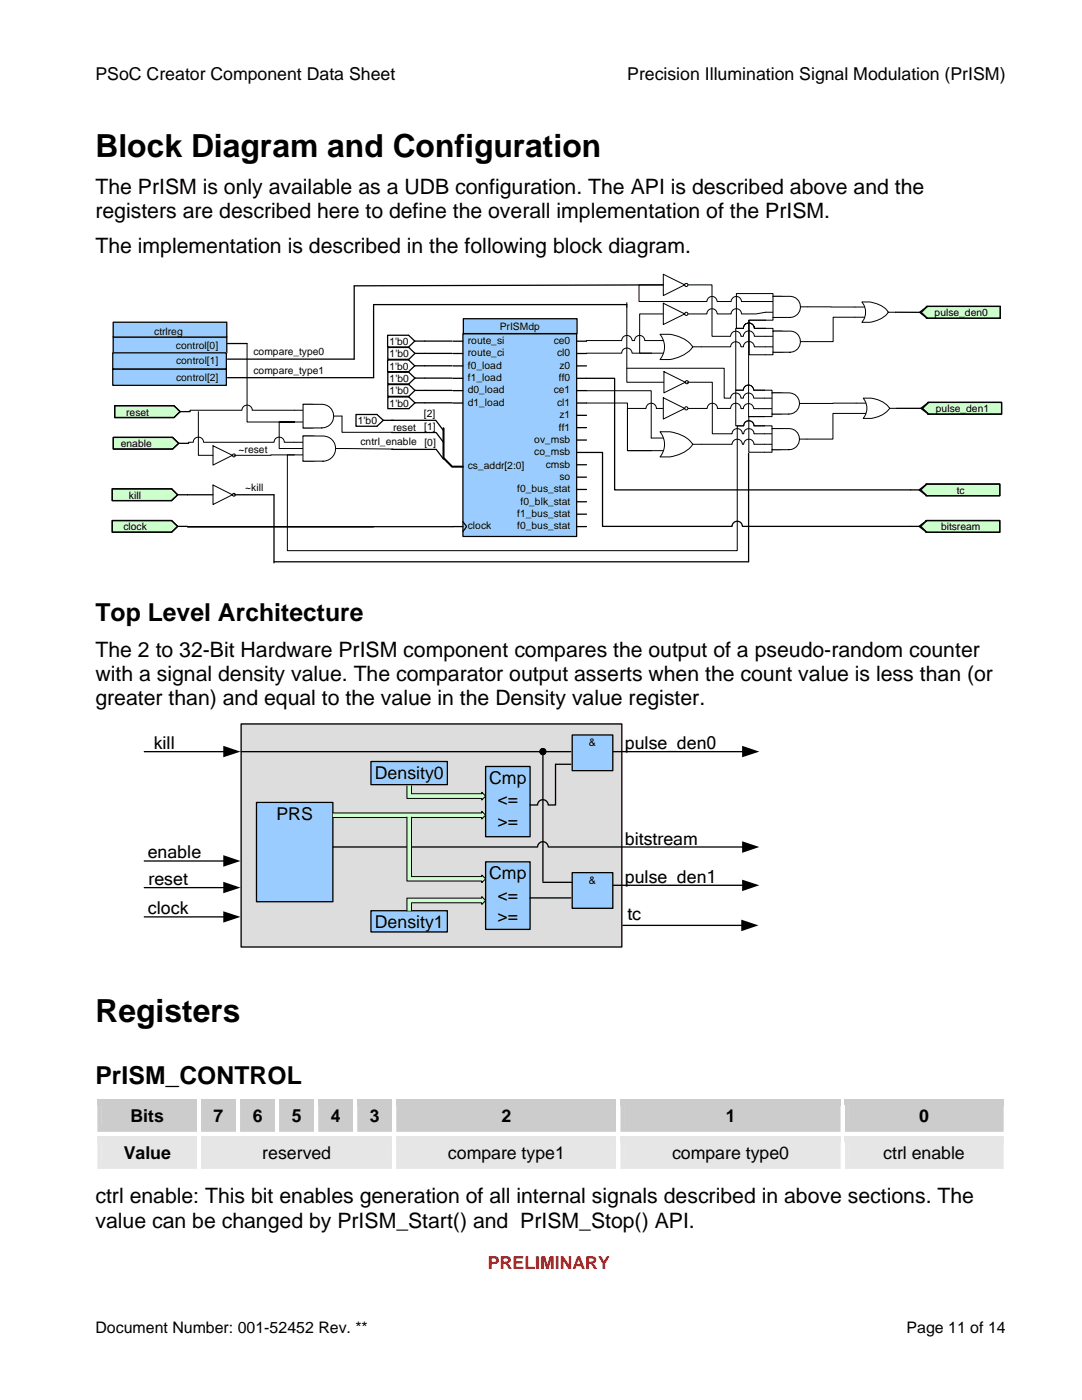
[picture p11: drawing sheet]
<svg xmlns="http://www.w3.org/2000/svg" width="216mm" height="279mm" viewBox="0 0 216 279" stroke-linecap="round" stroke-linejoin="round" font-family="sans-serif">
<path d="M45.4 71.7h25.3M54.7 98.7v13.6M78.1 83.9h8.9l1.4 2M78.1 86.3h8.9l1.5 2M78.2 89.7h8.8l1.5 2M117 90.3h3.2v14.8h25.9a1.03 1.03 0 0 1 1-1.1 1.03 1.03 0 0 1 1 1.1h33.6M149.4 90.5v21.6h-94.7" fill="none" stroke="#000" stroke-width=".26"/>
<g fill="none" stroke="#000" stroke-width=".2">
<path d="M132.4 56.9h-4.9v3.3h13.6a1.03 1.03 0 0 1 1-1 1.03 1.03 0 0 1 1 1h2.8a1.03 1.03 0 0 1 1-1 1.03 1.03 0 0 1 1.1 1h4.8M136.9 56.9h5.2v10.2h3.7a1.03 1.03 0 0 1 1-1 1.03 1.03 0 0 1 1 1h.5a1.09 1.09 0 0 1 1.1-1.1 1.09 1.09 0 0 1 1.1 1.1h2.3M152.8 58.6h-5.9v6.9h1.4a1.09 1.09 0 0 1 1.1-1 1.09 1.09 0 0 1 1.1 1h2.3h-2.3a1.09 1.09 0 0 0-1.1-1 1.09 1.09 0 0 0-1.1 1h-1.5v12.4h1.5a1.03 1.03 0 0 1 1.1-1.1 1.03 1.03 0 0 1 1 1.1h2.1h-2.1a1.03 1.03 0 0 0-1-1.1 1.03 1.03 0 0 0-1.1 1.1h-1.5v7.1h1.6a1.02 1.02 0 0 1 1-1 1.02 1.02 0 0 1 1 1h2.1h-2.1a1.02 1.02 0 0 0-1-1 1.02 1.02 0 0 0-1 1h-1.3v24.9h-89.8v-19.1h1.4M109.6 79.2v.2M117 78h12.9v9.4M125.1 60.4v1M125.1 60.8v15.5h7.4M125.1 73.5h19.4v6h1.3a1.03 1.03 0 0 1 1-1.1 1.03 1.03 0 0 1 1 1.1h.5a1.03 1.03 0 0 1 1.1-1.1 1.03 1.03 0 0 1 1 1.1h2.1M129.9 68h-1.2a1.02 1.02 0 0 0-1.1-1.1 1.02 1.02 0 0 0-1 1.1h-.5a1.04 1.04 0 0 0-1-1.1 1.04 1.04 0 0 0-1 1.1h-7.1v.1M132.4 62.7h-4.8v7.8h2.3h-3.8a1.04 1.04 0 0 0-1-1 1.04 1.04 0 0 0-1 1l-7.1 .1M152.8 63.9h-3.4v19.2h3.1h-3.1v7.2h3.1M152.8 62.3l-1.9 .4h-2.9a1.03 1.03 0 0 0-1.1-1.1 1.03 1.03 0 0 0-1 1.1h-2.8a1.03 1.03 0 0 0-1-1.1 1.03 1.03 0 0 0-1 1.1h-4.2"/>
<path d="M132.4 81.5h-1.4a1.03 1.03 0 0 0-1.1-1 1.03 1.03 0 0 0-1 1h-3.7v8.4h4.7M136.9 81.5h4.2a1.03 1.03 0 0 1 1-1 1.03 1.03 0 0 1 1.1 1h2.6a1.03 1.03 0 0 1 1-1 1.03 1.03 0 0 1 1 1l.5 .1a1.03 1.03 0 0 1 1.1-1.1 1.03 1.03 0 0 1 1 1.1h2.1"/>
</g>
<path d="M88.5 85.5v5.9l1.7 1.7" fill="none" stroke="#000" stroke-width=".41"/>
<path d="M92.4 66.6h22.7v40.5h-22.7z" fill="#9accff"/>
<path d="M90.4 68.1h2M90.4 70.5h2M90.4 73h2M90.4 75.5h2M90.4 78h2M92.4 66.6h22.7v40.5h-22.7zM90.4 80.4h2M90.4 105.1h2M92.4 104.1l.7 1-.7 1" fill="none" stroke="#000" stroke-width=".26"/>
<path d="M90.4 93.1h2" fill="none" stroke="#000" stroke-width=".41"/>
<path d="M92.5 63.6h22.6v3h-22.6z" fill="#9accff"/>
<g fill="none" stroke="#000" stroke-width=".26">
<path d="M92.5 63.6h22.6v3h-22.6zM115.1 68.1h1.9M115.1 70.5h1.9M115.1 73h1.9M115.1 75.5h1.9M115.1 78h1.9M115.1 80.4h1.9M115.1 82.9h1.9M115.1 85.3h1.9M115.1 87.8h1.9M115.1 90.3h1.9M115.1 92.8h1.9"/>
<path d="M115.1 95.2h1.9M115.1 97.7h1.9M115.1 100.1h1.9M115.1 102.6h1.9M115.1 105.1h1.9"/>
</g>
<path d="M22.4 103.9h11.8l1.3 1.2-1.3 1.1h-11.8z" fill-rule="evenodd" fill="#cfc"/>
<path d="M117 75.5h5.6v22.3h59.1M22.4 103.9h11.8l1.3 1.2-1.3 1.1h-11.8zM35.5 105.1h1.9M74.5 105.1h-37.1h53" fill="none" stroke="#000" stroke-width=".26"/>
<path d="M58.7 88.3h5M58.7 89.5h10M58.7 90.8h5" fill="none" stroke="#000" stroke-width=".2"/>
<path d="M60.5 87a7.1 7.1 0 0 1 6.5 2.5 6.9 6.9 0 0 1-6.5 2.5 4 4 0 0 0 0-5z" fill-rule="evenodd" fill="#fff"/>
<path d="M60.5 87a7.1 7.1 0 0 1 6.5 2.5 6.9 6.9 0 0 1-6.5 2.5 4 4 0 0 0 0-5z" fill="none" stroke="#000" stroke-width=".2"/>
<path d="M60.5 87h4a2.51 2.51 0 0 1 2.5 2.5 2.51 2.51 0 0 1-2.5 2.5h-4z" fill-rule="evenodd" fill="#fff"/>
<path d="M60.5 87h4a2.51 2.51 0 0 1 2.5 2.5 2.51 2.51 0 0 1-2.5 2.5h-4z" fill="none" stroke="#000" stroke-width=".2"/>
<path d="M46.4 90.9a.3 .3 0 0 0 .6 0 .3 .3 0 0 0-.6 0zM42.5 89l3.9 1.9-3.9 1.9z" fill-rule="evenodd" fill="#fff"/>
<g fill="none" stroke="#000" stroke-width=".2">
<path d="M42.5 89l3.9 1.9-3.9 1.9zM58.8 81.9h4.7M58.8 84.2h4.7M63.5 83h4.7M68.7 89.5l9.7 .1"/>
<circle cx="46.7" cy="90.9" r=".3"/>
</g>
<path d="M60.5 80.7a6.7 6.7 0 0 1 6.1 2.3 6.3 6.3 0 0 1-6.1 2.4 3.7 3.7 0 0 0 0-4.7z" fill-rule="evenodd" fill="#fff"/>
<path d="M60.5 80.7a6.7 6.7 0 0 1 6.1 2.3 6.3 6.3 0 0 1-6.1 2.4 3.7 3.7 0 0 0 0-4.7z" fill="none" stroke="#000" stroke-width=".2"/>
<path d="M60.5 80.7h3.7a2.36 2.36 0 0 1 2.4 2.3 2.36 2.36 0 0 1-2.4 2.4h-3.7z" fill-rule="evenodd" fill="#fff"/>
<path d="M60.5 80.7h3.7a2.36 2.36 0 0 1 2.4 2.3 2.36 2.36 0 0 1-2.4 2.4h-3.7zM68.2 83v3.3h10.2" fill="none" stroke="#000" stroke-width=".2"/>
<path d="M71 82.7h4.2l1.3 1.2-1.3 1.2h-4.2zM76.5 83.9h1.9" fill="none" stroke="#000" stroke-width=".26"/>
<path d="M22.9 81h11.8l1.2 1.1-1.2 1.2h-11.8z" fill-rule="evenodd" fill="#cfc"/>
<path d="M22.9 81h11.8l1.2 1.1-1.2 1.2h-11.8zM35.9 82.1h2" fill="none" stroke="#000" stroke-width=".26"/>
<path d="M22.6 87.3h11.8l1.3 1.2-1.3 1.1h-11.8z" fill-rule="evenodd" fill="#cfc"/>
<path d="M45.4 68.6h3.9M22.6 87.3h11.8l1.3 1.2-1.3 1.1h-11.8zM35.7 88.5h1.9" fill="none" stroke="#000" stroke-width=".26"/>
<path d="M49.3 68.6v15.6h9.5h-3.1v5.3h3M39.6 82.1v8.8h2.9M58.7 90.8l-12 .1M58.7 88.3h-2a1.02 1.02 0 0 0-1-1.1 1.02 1.02 0 0 0-1 1.1h-14.1a1.03 1.03 0 0 0-1-1.1 1.03 1.03 0 0 0-1 1.1h-1v.2M58.8 81.9h-8.5a1.02 1.02 0 0 0-1-1.1 1.02 1.02 0 0 0-1 1.1h-10.4v.2" fill="none" stroke="#000" stroke-width=".2"/>
<path d="M183.5 62.3l1.5-1.1h14.6v2.3h-14.6z" fill-rule="evenodd" fill="#cfc"/>
<path d="M178.7 62.3h5.1M183.5 62.3l1.5-1.1h14.6v2.3h-14.6zM183.8 62.3l1.3 1.2M184.8 61.2h14.8v2.3h-14.8M185.1 61.2l-1.3 1.1" fill="none" stroke="#000" stroke-width=".26"/>
<path d="M183.7 81.5l1.6-1.2h14.6v2.4h-14.6z" fill-rule="evenodd" fill="#cfc"/>
<path d="M178.9 81.5h5.2M183.7 81.5l1.6-1.2h14.6v2.4h-14.6zM184.1 81.5l1.2 1.2M185.1 80.3h14.8v2.4h-14.8M185.3 80.3l-1.2 1.2" fill="none" stroke="#000" stroke-width=".26"/>
<path d="M183.4 105.1l1.5-1.2h14.6v2.3h-14.6z" fill-rule="evenodd" fill="#cfc"/>
<path d="M181.7 105.1h2M183.4 105.1l1.5-1.2h14.6v2.3h-14.6zM183.7 105.1l1.3 1.1M184.7 103.9h14.8v2.3h-14.8M185 103.9l-1.3 1.2" fill="none" stroke="#000" stroke-width=".26"/>
<path d="M183.4 97.8l1.5-1.2h14.6v2.3h-14.6z" fill-rule="evenodd" fill="#cfc"/>
<path d="M181.7 97.8h2M183.4 97.8l1.5-1.2h14.6v2.3h-14.6zM183.7 97.8l1.3 1.1M184.7 96.6h14.8v2.3h-14.8M185 96.6l-1.3 1.2" fill="none" stroke="#000" stroke-width=".26"/>
<path d="M129.9 68h5.1M129.9 70.5h5.1M135 69.2h5" fill="none" stroke="#000" stroke-width=".2"/>
<path d="M131.7 66.7a7.1 7.1 0 0 1 6.5 2.5 7 7 0 0 1-6.5 2.6 4 4 0 0 0 0-5.1z" fill-rule="evenodd" fill="#fff"/>
<path d="M131.7 66.7a7.1 7.1 0 0 1 6.5 2.5 7 7 0 0 1-6.5 2.6 4 4 0 0 0 0-5.1zM129.9 87.4h5.1M129.9 89.9h5.1M135 88.7h5" fill="none" stroke="#000" stroke-width=".2"/>
<path d="M131.7 86.2a7.1 7.1 0 0 1 6.5 2.5 6.9 6.9 0 0 1-6.5 2.5 3.9 3.9 0 0 0 0-5z" fill-rule="evenodd" fill="#fff"/>
<path d="M152.8 67.1h4.2M152.8 69.2h4.2M157 68.2h4.2M131.7 86.2a7.1 7.1 0 0 1 6.5 2.5 6.9 6.9 0 0 1-6.5 2.5 3.9 3.9 0 0 0 0-5z" fill="none" stroke="#000" stroke-width=".2"/>
<path d="M45.4 75.4h29.1" fill="none" stroke="#000" stroke-width=".26"/>
<path d="M154.2 66.1a5.9 5.9 0 0 1 5.5 2.1 5.8 5.8 0 0 1-5.5 2.1 3.3 3.3 0 0 0 0-4.2z" fill-rule="evenodd" fill="#fff"/>
<path d="M152.8 65.5h1.4v.6M154.2 66.1a5.9 5.9 0 0 1 5.5 2.1 5.8 5.8 0 0 1-5.5 2.1 3.3 3.3 0 0 0 0-4.2zM154.2 70.3v.5h-1.4" fill="none" stroke="#000" stroke-width=".2"/>
<path d="M154.2 66.1h3.4a2.11 2.11 0 0 1 2.1 2.1 2.11 2.11 0 0 1-2.1 2.1h-3.4z" fill-rule="evenodd" fill="#fff"/>
<path d="M152.5 79.5h4.3M154.2 66.1h3.4a2.11 2.11 0 0 1 2.1 2.1 2.11 2.11 0 0 1-2.1 2.1h-3.4zM152.5 81.6h4.3M156.8 80.5h4.2" fill="none" stroke="#000" stroke-width=".2"/>
<path d="M154.1 78.4a6 6 0 0 1 5.4 2.1 5.8 5.8 0 0 1-5.4 2.1 3.4 3.4 0 0 0 0-4.2z" fill-rule="evenodd" fill="#fff"/>
<path d="M152.5 77.9h1.6v.5M154.1 78.4a6 6 0 0 1 5.4 2.1 5.8 5.8 0 0 1-5.4 2.1 3.4 3.4 0 0 0 0-4.2zM154.1 82.6v.5h-1.6" fill="none" stroke="#000" stroke-width=".2"/>
<path d="M154.1 78.4h3.3a2.12 2.12 0 0 1 2.1 2.1 2.12 2.12 0 0 1-2.1 2.1h-3.3z" fill-rule="evenodd" fill="#fff"/>
<path d="M154.1 78.4h3.3a2.12 2.12 0 0 1 2.1 2.1 2.12 2.12 0 0 1-2.1 2.1h-3.3z" fill="none" stroke="#000" stroke-width=".2"/>
<path d="M136.6 56.9a.35 .35 0 0 0 .7 0 .35 .35 0 0 0-.7 0zM132.4 54.7l4.2 2.2-4.2 2.1z" fill-rule="evenodd" fill="#fff"/>
<g fill="none" stroke="#000" stroke-width=".2">
<path d="M132.4 54.7l4.2 2.2-4.2 2.1z"/>
<circle cx="137" cy="56.9" r=".32"/>
</g>
<path d="M136.7 76.3a.35 .35 0 0 0 .7 0 .35 .35 0 0 0-.7 0zM132.5 74.2l4.2 2.1-4.2 2.1z" fill-rule="evenodd" fill="#fff"/>
<g fill="none" stroke="#000" stroke-width=".2">
<path d="M132.5 74.2l4.2 2.1-4.2 2.1z"/>
<circle cx="137.1" cy="76.3" r=".32"/>
</g>
<path d="M136.6 81.5a.35 .35 0 0 0 .7 0 .35 .35 0 0 0-.7 0zM132.4 79.4l4.2 2.1-4.2 2.1z" fill-rule="evenodd" fill="#fff"/>
<g fill="none" stroke="#000" stroke-width=".2">
<path d="M132.4 79.4l4.2 2.1-4.2 2.1zM152.5 86.6h4.3M152.5 88.7h4.3M156.8 87.6h4.2"/>
<circle cx="136.9" cy="81.5" r=".31"/>
</g>
<path d="M154.1 85.5a5.9 5.9 0 0 1 5.4 2.1 5.8 5.8 0 0 1-5.4 2.1 3.3 3.3 0 0 0 0-4.2z" fill-rule="evenodd" fill="#fff"/>
<path d="M152.5 85h1.6v.5M154.1 89.7v.6h-1.6M154.1 85.5a5.9 5.9 0 0 1 5.4 2.1 5.8 5.8 0 0 1-5.4 2.1 3.3 3.3 0 0 0 0-4.2z" fill="none" stroke="#000" stroke-width=".2"/>
<path d="M154.1 85.5h3.3a2.11 2.11 0 0 1 2.1 2.1 2.11 2.11 0 0 1-2.1 2.1h-3.3z" fill-rule="evenodd" fill="#fff"/>
<path d="M154.1 85.5h3.3a2.11 2.11 0 0 1 2.1 2.1 2.11 2.11 0 0 1-2.1 2.1h-3.3z" fill="none" stroke="#000" stroke-width=".2"/>
<path d="M136.6 62.6a.35 .35 0 0 0 .7 0 .35 .35 0 0 0-.7 0zM132.4 60.5l4.2 2.2-4.2 2.1z" fill-rule="evenodd" fill="#fff"/>
<g fill="none" stroke="#000" stroke-width=".2">
<path d="M132.4 60.5l4.2 2.2-4.2 2.1zM152.8 60.2h4.2M152.8 62.3h4.2M157 61.2h4.2"/>
<circle cx="137" cy="62.6" r=".32"/>
</g>
<path d="M154.2 59.1a5.9 5.9 0 0 1 5.5 2.1 5.7 5.7 0 0 1-5.5 2.2 3.3 3.3 0 0 0 0-4.3z" fill-rule="evenodd" fill="#fff"/>
<path d="M152.8 58.6h1.4v.5M154.2 59.1a5.9 5.9 0 0 1 5.5 2.1 5.7 5.7 0 0 1-5.5 2.2 3.3 3.3 0 0 0 0-4.3zM154.2 63.4v.5h-1.4" fill="none" stroke="#000" stroke-width=".2"/>
<path d="M154.2 59.1h3.4a2.11 2.11 0 0 1 2.1 2.1 2.11 2.11 0 0 1-2.1 2.2h-3.4z" fill-rule="evenodd" fill="#fff"/>
<path d="M154.2 59.1h3.4a2.11 2.11 0 0 1 2.1 2.1 2.11 2.11 0 0 1-2.1 2.2h-3.4z" fill="none" stroke="#000" stroke-width=".2"/>
<path d="M132.4 56.9l-61.7 .1v14.7M125.1 60.8h-50.6v14.6" fill="none" stroke="#000" stroke-width=".26"/>
<path d="M22.4 97.6h11.8l1.3 1.1-1.3 1.2h-11.8z" fill-rule="evenodd" fill="#cfc"/>
<path d="M22.4 97.6h11.8l1.3 1.1-1.3 1.2h-11.8zM35.5 98.7h1.9" fill="none" stroke="#000" stroke-width=".26"/>
<path d="M46.4 98.8a.3 .3 0 0 0 .6 0 .3 .3 0 0 0-.6 0zM42.5 96.8l3.9 1.9-3.9 2z" fill-rule="evenodd" fill="#fff"/>
<g fill="none" stroke="#000" stroke-width=".2">
<path d="M170.6 61.3h4M170.6 63.3h4M174.6 62.3h4.1M42.5 96.8l3.9 1.9-3.9 2z"/>
<circle cx="46.7" cy="98.8" r=".29"/>
</g>
<path d="M37.4 98.7h5.1M46.7 98.7h8" fill="none" stroke="#000" stroke-width=".26"/>
<path d="M172 60.3a5.6 5.6 0 0 1 5.2 2 5.7 5.7 0 0 1-5.2 2 3.2 3.2 0 0 0 0-4z" fill-rule="evenodd" fill="#fff"/>
<path d="M172 60.3a5.6 5.6 0 0 1 5.2 2 5.7 5.7 0 0 1-5.2 2 3.2 3.2 0 0 0 0-4zM170.8 80.5h4.1M170.8 82.5h4.1M174.9 81.5h4" fill="none" stroke="#000" stroke-width=".2"/>
<path d="M172.3 79.5a5.7 5.7 0 0 1 5.2 2 5.7 5.7 0 0 1-5.2 2 3.2 3.2 0 0 0 0-4z" fill-rule="evenodd" fill="#fff"/>
<path d="M172.3 79.5a5.7 5.7 0 0 1 5.2 2 5.7 5.7 0 0 1-5.2 2 3.2 3.2 0 0 0 0-4z" fill="none" stroke="#000" stroke-width=".2"/>
<path d="M22.6 67.2h22.7v3.2h-22.7z" fill="#9accff"/>
<path d="M22.6 67.2h22.7v3.2h-22.7z" fill="none" stroke="#000" stroke-width=".26"/>
<path d="M22.6 64.3h22.7v3h-22.7z" fill="#9accff"/>
<path d="M22.6 64.3h22.7v3h-22.7z" fill="none" stroke="#000" stroke-width=".26"/>
<path d="M22.5 70.4h22.7v3.3h-22.7z" fill="#9accff"/>
<path d="M22.5 70.4h22.7v3.3h-22.7z" fill="none" stroke="#000" stroke-width=".26"/>
<path d="M22.5 73.7h22.7v3.2h-22.7z" fill="#9accff"/>
<g fill="none" stroke="#000" stroke-width=".26">
<path d="M22.5 73.7h22.7v3.2h-22.7zM77.3 71.8h4.2l1.3 1.2-1.3 1.2h-4.2zM77.3 66.9h4.2l1.3 1.2-1.3 1.2h-4.2zM77.4 69.3h4.2l1.2 1.2-1.2 1.2h-4.2zM77.4 76.8h4.2l1.2 1.1-1.2 1.2h-4.2zM77.4 79.2h4.2l1.2 1.2-1.2 1.2h-4.2zM77.4 74.3h4.2l1.2 1.2-1.2 1.1h-4.2zM82.8 73h7.4M82.8 68.1h7.4M82.8 70.5h7.4M82.8 77.9h7.4M82.8 75.5h7.4"/>
<path d="M82.8 80.4h7.4"/>
</g>
<path d="M137.1 76.3h5v10.3h4a1.03 1.03 0 0 1 1-1.1 1.03 1.03 0 0 1 1 1.1h.3a1.02 1.02 0 0 1 1-1.1 1.02 1.02 0 0 1 1 1.1h2.1M140 69.2h5.8a1.03 1.03 0 0 1 1-1 1.03 1.03 0 0 1 1 1h.5a1.09 1.09 0 0 1 1.1-1.1 1.09 1.09 0 0 1 1.1 1.1h2.3M152.8 63.9h-3.3v6.9h3.3M161.2 61.2l9.4 .1M170.6 63.3h-4.4v4.9h-5M117 80.4h8.2v9.5h4.7M140 88.7h6.1a1.03 1.03 0 0 1 1-1.1 1.03 1.03 0 0 1 1 1.1h.3a1.02 1.02 0 0 1 1-1 1.02 1.02 0 0 1 1 1h2.1M170.8 80.5h-9.8M170.8 82.5h-4.6v5.1h-5.2" fill="none" stroke="#000" stroke-width=".2"/>
<path d="M48.1 144.5h76v44.5h-76z" fill="#ddd"/>
<path d="M48.1 144.5h76v44.5h-76z" fill="none" stroke="#000" stroke-width=".26"/>
<path d="M51.2 160.1h15.2v19.9h-15.2z" fill="#9accff"/>
<path d="M51.2 160.1h15.2v19.9h-15.2z" fill="none" stroke="#000" stroke-width=".26"/>
<path d="M74 152h15.3v4.6h-15.3z" fill="#9accff"/>
<path d="M74 152h15.3v4.6h-15.3z" fill="none" stroke="#000" stroke-width=".26"/>
<path d="M96.9 153h8.9v14h-8.9z" fill="#9accff"/>
<path d="M96.9 153h8.9v14h-8.9z" fill="none" stroke="#000" stroke-width=".26"/>
<path d="M81.2 156.8h.9v1.6h14v-.3l.8 .8-.8 .8v-.4h-14.9z" fill-rule="evenodd" fill="#cfc"/>
<path d="M81.2 156.8v2.5h14.9v.4l.8-.8-.8-.8v.3h-14v-1.6" fill="none" stroke="#000" stroke-width=".2"/>
<path d="M66.4 162.2h29.7v-.3l.8 .8-.8 .7v-.2h-29.7z" fill-rule="evenodd" fill="#cfc"/>
<path d="M66.4 162.2h29.7v-.3l.8 .8-.8 .7v-.2h-29.7" fill="none" stroke="#000" stroke-width=".2"/>
<path d="M96.9 172h8.9v13.5h-8.9z" fill="#9accff"/>
<path d="M96.9 172h8.9v13.5h-8.9z" fill="none" stroke="#000" stroke-width=".26"/>
<path d="M74 181.8h15.3v4.2h-15.3z" fill="#9accff"/>
<path d="M74 181.8h15.3v4.2h-15.3z" fill="none" stroke="#000" stroke-width=".26"/>
<path d="M81.2 179.2h14.9v-.3l.8 .8-.8 .8v-.3h-14v1.6h-.9z" fill-rule="evenodd" fill="#cfc"/>
<path d="M81.2 181.8v-2.6h14.9v-.3l.8 .8-.8 .8v-.3h-14v1.6" fill="none" stroke="#000" stroke-width=".2"/>
<path d="M122.3 150h26.1M66.4 169h40.9a1.06 1.06 0 0 1 1-1 1.06 1.06 0 0 1 1.1 1h39M122.3 176.7h26.1" fill="none" stroke="#000" stroke-width=".26"/>
<path d="M148.1 148.8l3.4 1.2-3.4 1.1zM148.1 167.9l3.4 1.1-3.4 1.2zM148.1 175.6l3.4 1.1-3.4 1.1z" fill="#000"/>
<path d="M81.2 163.1h.9v11.8h14v-.3l.8 .8-.8 .7v-.3h-14.9z" fill-rule="evenodd" fill="#cfc"/>
<path d="M81.2 163.1v12.7h14.9v.3l.8-.7-.8-.8v.3h-14v-11.8" fill="none" stroke="#000" stroke-width=".2"/>
<path d="M28.8 150h16.1M28.8 177.1h16.1M28.8 171.8h16.1M28.8 183h16.1M124.3 184.7h23.9" fill="none" stroke="#000" stroke-width=".26"/>
<path d="M44.6 148.8l3.4 1.2-3.4 1.1zM44.6 176l3.4 1.1-3.4 1.2zM44.6 170.7l3.4 1.1-3.4 1.2zM44.6 181.9l3.4 1.1-3.4 1.1zM147.9 183.5l3.4 1.2-3.4 1.1z" fill="#000"/>
<path d="M114.2 146.7h8.1v7.1h-8.1z" fill="#9accff"/>
<path d="M48.1 150h65.8M113.9 152.5h-3.1v8.2h-1.4a1.06 1.06 0 0 0-1.1-1.1 1.06 1.06 0 0 0-1 1.1h-1.5M114.2 146.7h8.1v7.1h-8.1z" fill="none" stroke="#000" stroke-width=".26"/>
<path d="M114.2 174.2h8.1v7.1h-8.1z" fill="#9accff"/>
<path d="M108.3 150v25.9M105.8 179.2h8.1M108.3 176.1h5.9M114.2 174.2h8.1v7.1h-8.1z" fill="none" stroke="#000" stroke-width=".26"/>
<circle cx="108.3" cy="150" r=".64" fill="#000"/>
<circle cx="108.3" cy="150" r=".64" fill="none" stroke="#000" stroke-width=".2"/>
<g fill="#ccc">
<path d="M19.4 219.3h19.9v6.6h-19.9z"/>
<path d="M20.3 220.6h18.2v4h-18.2z"/>
<path d="M40.1 219.3h7v6.6h-7z"/>
<path d="M41 220.6h5.2v4h-5.2z"/>
<path d="M47.9 219.3h7v6.6h-7z"/>
<path d="M48.8 220.6h5.2v4h-5.2z"/>
<path d="M55.7 219.3h7v6.6h-7z"/>
<path d="M56.6 220.6h5.2v4h-5.2z"/>
<path d="M63.5 219.3h7v6.6h-7z"/>
<path d="M64.4 220.6h5.2v4h-5.2z"/>
<path d="M71.3 219.3h7v6.6h-7z"/>
<path d="M72.2 220.6h5.2v4h-5.2z"/>
<path d="M79.1 219.3h43.9v6.6h-43.9z"/>
<path d="M80 220.6h42.1v4h-42.1z"/>
<path d="M123.8 219.3h43.9v6.6h-43.9z"/>
<path d="M124.7 220.6h42.2v4h-42.2z"/>
<path d="M168.5 219.3h31.8v6.6h-31.8z"/>
<path d="M169.4 220.6h30v4h-30z"/>
</g>
<g fill="#fff">
<path d="M18.6 218.5h.8v2.1h-.8z"/>
<path d="M18.6 218.5h20.7v.8h-20.7z"/>
</g>
<path d="M19.4 219.3h19.9v1.3h-19.9z" fill="#ccc"/>
<g fill="#fff">
<path d="M39.3 218.5h.8v2.1h-.8z"/>
<path d="M40.1 218.5h7v.8h-7z"/>
</g>
<path d="M40.1 219.3h7v1.3h-7z" fill="#ccc"/>
<g fill="#fff">
<path d="M47.1 218.5h.8v2.1h-.8z"/>
<path d="M47.9 218.5h7v.8h-7z"/>
</g>
<path d="M47.9 219.3h7v1.3h-7z" fill="#ccc"/>
<g fill="#fff">
<path d="M54.9 218.5h.8v2.1h-.8z"/>
<path d="M55.7 218.5h7v.8h-7z"/>
</g>
<path d="M55.7 219.3h7v1.3h-7z" fill="#ccc"/>
<g fill="#fff">
<path d="M62.7 218.5h.8v2.1h-.8z"/>
<path d="M63.5 218.5h7v.8h-7z"/>
</g>
<path d="M63.5 219.3h7v1.3h-7z" fill="#ccc"/>
<g fill="#fff">
<path d="M70.5 218.5h.8v2.1h-.8z"/>
<path d="M71.3 218.5h7v.8h-7z"/>
</g>
<path d="M71.3 219.3h7v1.3h-7z" fill="#ccc"/>
<g fill="#fff">
<path d="M78.3 218.5h.8v2.1h-.8z"/>
<path d="M79.1 218.5h43.9v.8h-43.9z"/>
</g>
<path d="M79.1 219.3h43.9v1.3h-43.9z" fill="#ccc"/>
<g fill="#fff">
<path d="M123 218.5h.8v2.1h-.8z"/>
<path d="M123.8 218.5h43.9v.8h-43.9z"/>
</g>
<path d="M123.8 219.3h43.9v1.3h-43.9z" fill="#ccc"/>
<g fill="#fff">
<path d="M167.7 218.5h.8v2.1h-.8z"/>
<path d="M168.5 218.5h31.8v.8h-31.8z"/>
</g>
<path d="M168.5 219.3h31.8v1.3h-31.8z" fill="#ccc"/>
<g fill="#fff">
<path d="M200.3 218.5h.7v2.1h-.7z"/>
<path d="M200.3 218.5h.7v.8h-.7z"/>
<path d="M18.6 220.6h.8v5.3h-.8z"/>
<path d="M39.3 220.6h.8v5.3h-.8z"/>
<path d="M47.1 220.6h.8v5.3h-.8z"/>
<path d="M54.9 220.6h.8v5.3h-.8z"/>
<path d="M62.7 220.6h.8v5.3h-.8z"/>
<path d="M70.5 220.6h.8v5.3h-.8z"/>
<path d="M78.3 220.6h.8v5.3h-.8z"/>
<path d="M123 220.6h.8v5.3h-.8z"/>
<path d="M167.7 220.6h.8v5.3h-.8z"/>
<path d="M200.3 220.6h.7v5.3h-.7z"/>
</g>
<g fill="#e6e6e6">
<path d="M19.4 226.7h19.9v6.6h-19.9z"/>
<path d="M20.3 228h18.2v4h-18.2z"/>
<path d="M40.1 226.7h38.2v6.6h-38.2z"/>
<path d="M41 228h36.4v4h-36.4z"/>
<path d="M79.1 226.7h43.9v6.6h-43.9z"/>
<path d="M80 228h42.1v4h-42.1z"/>
<path d="M123.8 226.7h43.9v6.6h-43.9z"/>
<path d="M124.7 228h42.2v4h-42.2z"/>
<path d="M168.5 226.7h31.8v6.6h-31.8z"/>
<path d="M169.4 228h30v4h-30z"/>
</g>
<g fill="#fff">
<path d="M18.6 225.9h.8v2.1h-.8z"/>
<path d="M19.4 225.9h19.9v.8h-19.9z"/>
</g>
<path d="M19.4 226.7h19.9v1.3h-19.9z" fill="#e6e6e6"/>
<g fill="#fff">
<path d="M39.3 225.9h.8v2.1h-.8z"/>
<path d="M40.1 225.9h7v.8h-7z"/>
</g>
<path d="M40.1 226.7h7.8v1.3h-7.8z" fill="#e6e6e6"/>
<path d="M47.1 225.9h7.8v.8h-7.8z" fill="#fff"/>
<path d="M47.9 226.7h7.8v1.3h-7.8z" fill="#e6e6e6"/>
<path d="M54.9 225.9h7.8v.8h-7.8z" fill="#fff"/>
<path d="M55.7 226.7h7.8v1.3h-7.8z" fill="#e6e6e6"/>
<path d="M62.7 225.9h7.8v.8h-7.8z" fill="#fff"/>
<path d="M63.5 226.7h7.8v1.3h-7.8z" fill="#e6e6e6"/>
<path d="M70.5 225.9h7.8v.8h-7.8z" fill="#fff"/>
<path d="M71.3 226.7h7v1.3h-7z" fill="#e6e6e6"/>
<g fill="#fff">
<path d="M78.3 225.9h.8v2.1h-.8z"/>
<path d="M79.1 225.9h43.9v.8h-43.9z"/>
</g>
<path d="M79.1 226.7h43.9v1.3h-43.9z" fill="#e6e6e6"/>
<g fill="#fff">
<path d="M123 225.9h.8v2.1h-.8z"/>
<path d="M123.8 225.9h43.9v.8h-43.9z"/>
</g>
<path d="M123.8 226.7h43.9v1.3h-43.9z" fill="#e6e6e6"/>
<g fill="#fff">
<path d="M167.7 225.9h.8v2.1h-.8z"/>
<path d="M168.5 225.9h31.8v.8h-31.8z"/>
</g>
<path d="M168.5 226.7h31.8v1.3h-31.8z" fill="#e6e6e6"/>
<g fill="#fff">
<path d="M200.3 225.9h.7v2.1h-.7z"/>
<path d="M18.6 228h.8v6.1h-.8z"/>
<path d="M18.6 233.3h20.7v.8h-20.7z"/>
<path d="M39.3 228h.8v6.1h-.8z"/>
<path d="M40.1 233.3h38.2v.8h-38.2z"/>
<path d="M78.3 228h.8v6.1h-.8z"/>
<path d="M79.1 233.3h43.9v.8h-43.9z"/>
<path d="M123 228h.8v6.1h-.8z"/>
<path d="M123.8 233.3h43.9v.8h-43.9z"/>
<path d="M167.7 228h.8v6.1h-.8z"/>
<path d="M168.5 233.3h31.8v.8h-31.8z"/>
<path d="M200.3 228h.7v6.1h-.7z"/>
<path d="M200.3 233.3h.7v.8h-.7z"/>
</g>
<g font-size="6.3">
<text x="19" y="31.3">Block Diagram and Configuration</text>
<text x="19" y="204">Registers</text>
</g>
<g font-size="4.9">
<text x="19" y="123.9">Top Level Architecture</text>
<text x="19" y="216.4">PrISM_CONTROL</text>
</g>
<g font-size="4.2">
<text x="19" y="38.7">The PrISM is only available as a UDB configuration. The API is described above and the</text>
<text x="19" y="43.6">registers are described here to define the overall implementation of the PrISM.</text>
<text x="19" y="50.6">The implementation is described in the following block diagram.</text>
<text x="19" y="131">The 2 to 32-Bit Hardware PrISM component compares the output of a pseudo-random counter</text>
<text x="19" y="135.9">with a signal density value. The comparator output asserts when the count value is less than (or</text>
<text x="19" y="140.8">greater than) and equal to the value in the Density value register.</text>
<text x="19" y="240.1">ctrl enable: This bit enables generation of all internal signals described in above sections. The</text>
<text x="19" y="245">value can be changed by PrISM_Start() and PrISM_Stop() API.</text>
</g>
<g font-size="3.5">
<text x="19" y="16">PSoC Creator Component Data Sheet</text>
<text x="125.1" y="16">Precision Illumination Signal Modulation (PrISM)</text>
<text x="30.7" y="149.4">kill</text>
<text x="124.7" y="149.4">pulse_den0</text>
<text x="74.8" y="155.5">Density0</text>
<text x="97.6" y="156.5">Cmp</text>
<text x="99.3" y="160.7">&lt;=</text>
<text x="55.2" y="163.7">PRS</text>
<text x="99.3" y="165">&gt;=</text>
<text x="29.5" y="171.3">enable</text>
<text x="124.7" y="168.6">bitstream</text>
<text x="29.6" y="176.6">reset</text>
<text x="97.6" y="175.5">Cmp</text>
<text x="99.3" y="179.7">&lt;=</text>
<text x="124.7" y="176.1">pulse_den1</text>
<text x="29.5" y="182.4">clock</text>
<text x="74.8" y="185.3">Density1</text>
<text x="99.3" y="184">&gt;=</text>
<text x="125.2" y="183.5">tc</text>
<text x="26" y="223.9">Bits</text>
<text x="42.6" y="223.9">7</text>
<text x="50.4" y="223.9">6</text>
<text x="58.2" y="223.9">5</text>
<text x="66" y="223.9">4</text>
<text x="73.8" y="223.9">3</text>
<text x="100.1" y="223.9">2</text>
<text x="144.8" y="223.9">1</text>
<text x="183.4" y="223.9">0</text>
<text x="24.7" y="231.2">Value</text>
<text x="52.3" y="231.2">reserved</text>
<text x="89.4" y="231.2">compare type1</text>
<text x="134.1" y="231.2">compare type0</text>
<text x="176.2" y="231.2">ctrl enable</text>
</g>
<text font-size="3.5" fill="#f00" x="97.4" y="253.3">PRELIMINARY</text>
<g font-size="3.2">
<text x="19" y="266">Document Number: 001-52452 Rev. **</text>
<text x="180.9" y="266">Page 11 of 14</text>
</g>
<g font-size="2.1">
<text x="117.5" y="148.9">&amp;</text>
<text x="117.5" y="176.4">&amp;</text>
</g>
<g font-size="2">
<text x="99.7" y="65.8">PrISMdp</text>
<text x="186.5" y="63">pulse_den0</text>
<text x="30.8" y="66.8">ctrlreg</text>
<text x="35.1" y="69.6">control[0]</text>
<text x="50.6" y="70.8">compare_type0</text>
<text x="77.7" y="68.8">1'b0</text>
<text x="77.7" y="71.3">1'b0</text>
<text x="93.3" y="68.7">route_si</text>
<text x="93.3" y="71.1">route_ci</text>
<text x="110.5" y="68.7">ce0</text>
<text x="111.2" y="71.1">cl0</text>
<text x="35.1" y="72.6">control[1]</text>
<text x="35.1" y="76">control[2]</text>
<text x="50.6" y="74.6">compare_type1</text>
<text x="77.7" y="73.7">1'b0</text>
<text x="77.7" y="76.2">1'b0</text>
<text x="93.3" y="73.6">f0_load</text>
<text x="93.3" y="76.1">f1_load</text>
<text x="111.5" y="76.1">ff0</text>
<text x="111.7" y="73.6">z0</text>
<text x="25.2" y="83">reset</text>
<text x="77.7" y="78.7">1'b0</text>
<text x="77.7" y="81.2">1'b0</text>
<text x="84.6" y="83.2">[2]</text>
<text x="93.3" y="78.5">d0_load</text>
<text x="93.3" y="81">d1_load</text>
<text x="110.5" y="78.5">ce1</text>
<text x="111.2" y="81">cl1</text>
<text x="111.7" y="83.5">z1</text>
<text x="186.7" y="82.1">pulse_den1</text>
<text x="24.1" y="89.2">enable</text>
<text x="71.4" y="84.7">1'b0</text>
<text x="71.9" y="88.8">cntrl_enable</text>
<text x="78.4" y="86">reset</text>
<text x="84.6" y="85.8">[1]</text>
<text x="84.7" y="89">[0]</text>
<text x="106.6" y="88.4">ov_msb</text>
<text x="111.5" y="85.9">ff1</text>
<text x="47.6" y="90.3">~reset</text>
<text x="93.3" y="93.7">cs_addr[2:0]</text>
<text x="106.6" y="90.8">co_msb</text>
<text x="108.9" y="93.3">cmsb</text>
<text x="111.7" y="95.8">so</text>
<text x="25.7" y="99.5">kill</text>
<text x="48.9" y="97.9">~kill</text>
<text x="103.2" y="98.3">f0_bus_stat</text>
<text x="103.9" y="100.7">f0_blk_stat</text>
<text x="190.9" y="98.5">tc</text>
<text x="24.6" y="105.8">clock</text>
<text x="93.3" y="105.6">clock</text>
<text x="103.2" y="103.2">f1_bus_stat</text>
<text x="103.2" y="105.6">f0_bus_stat</text>
<text x="187.8" y="105.8">bitsream</text>
</g>
</svg>
